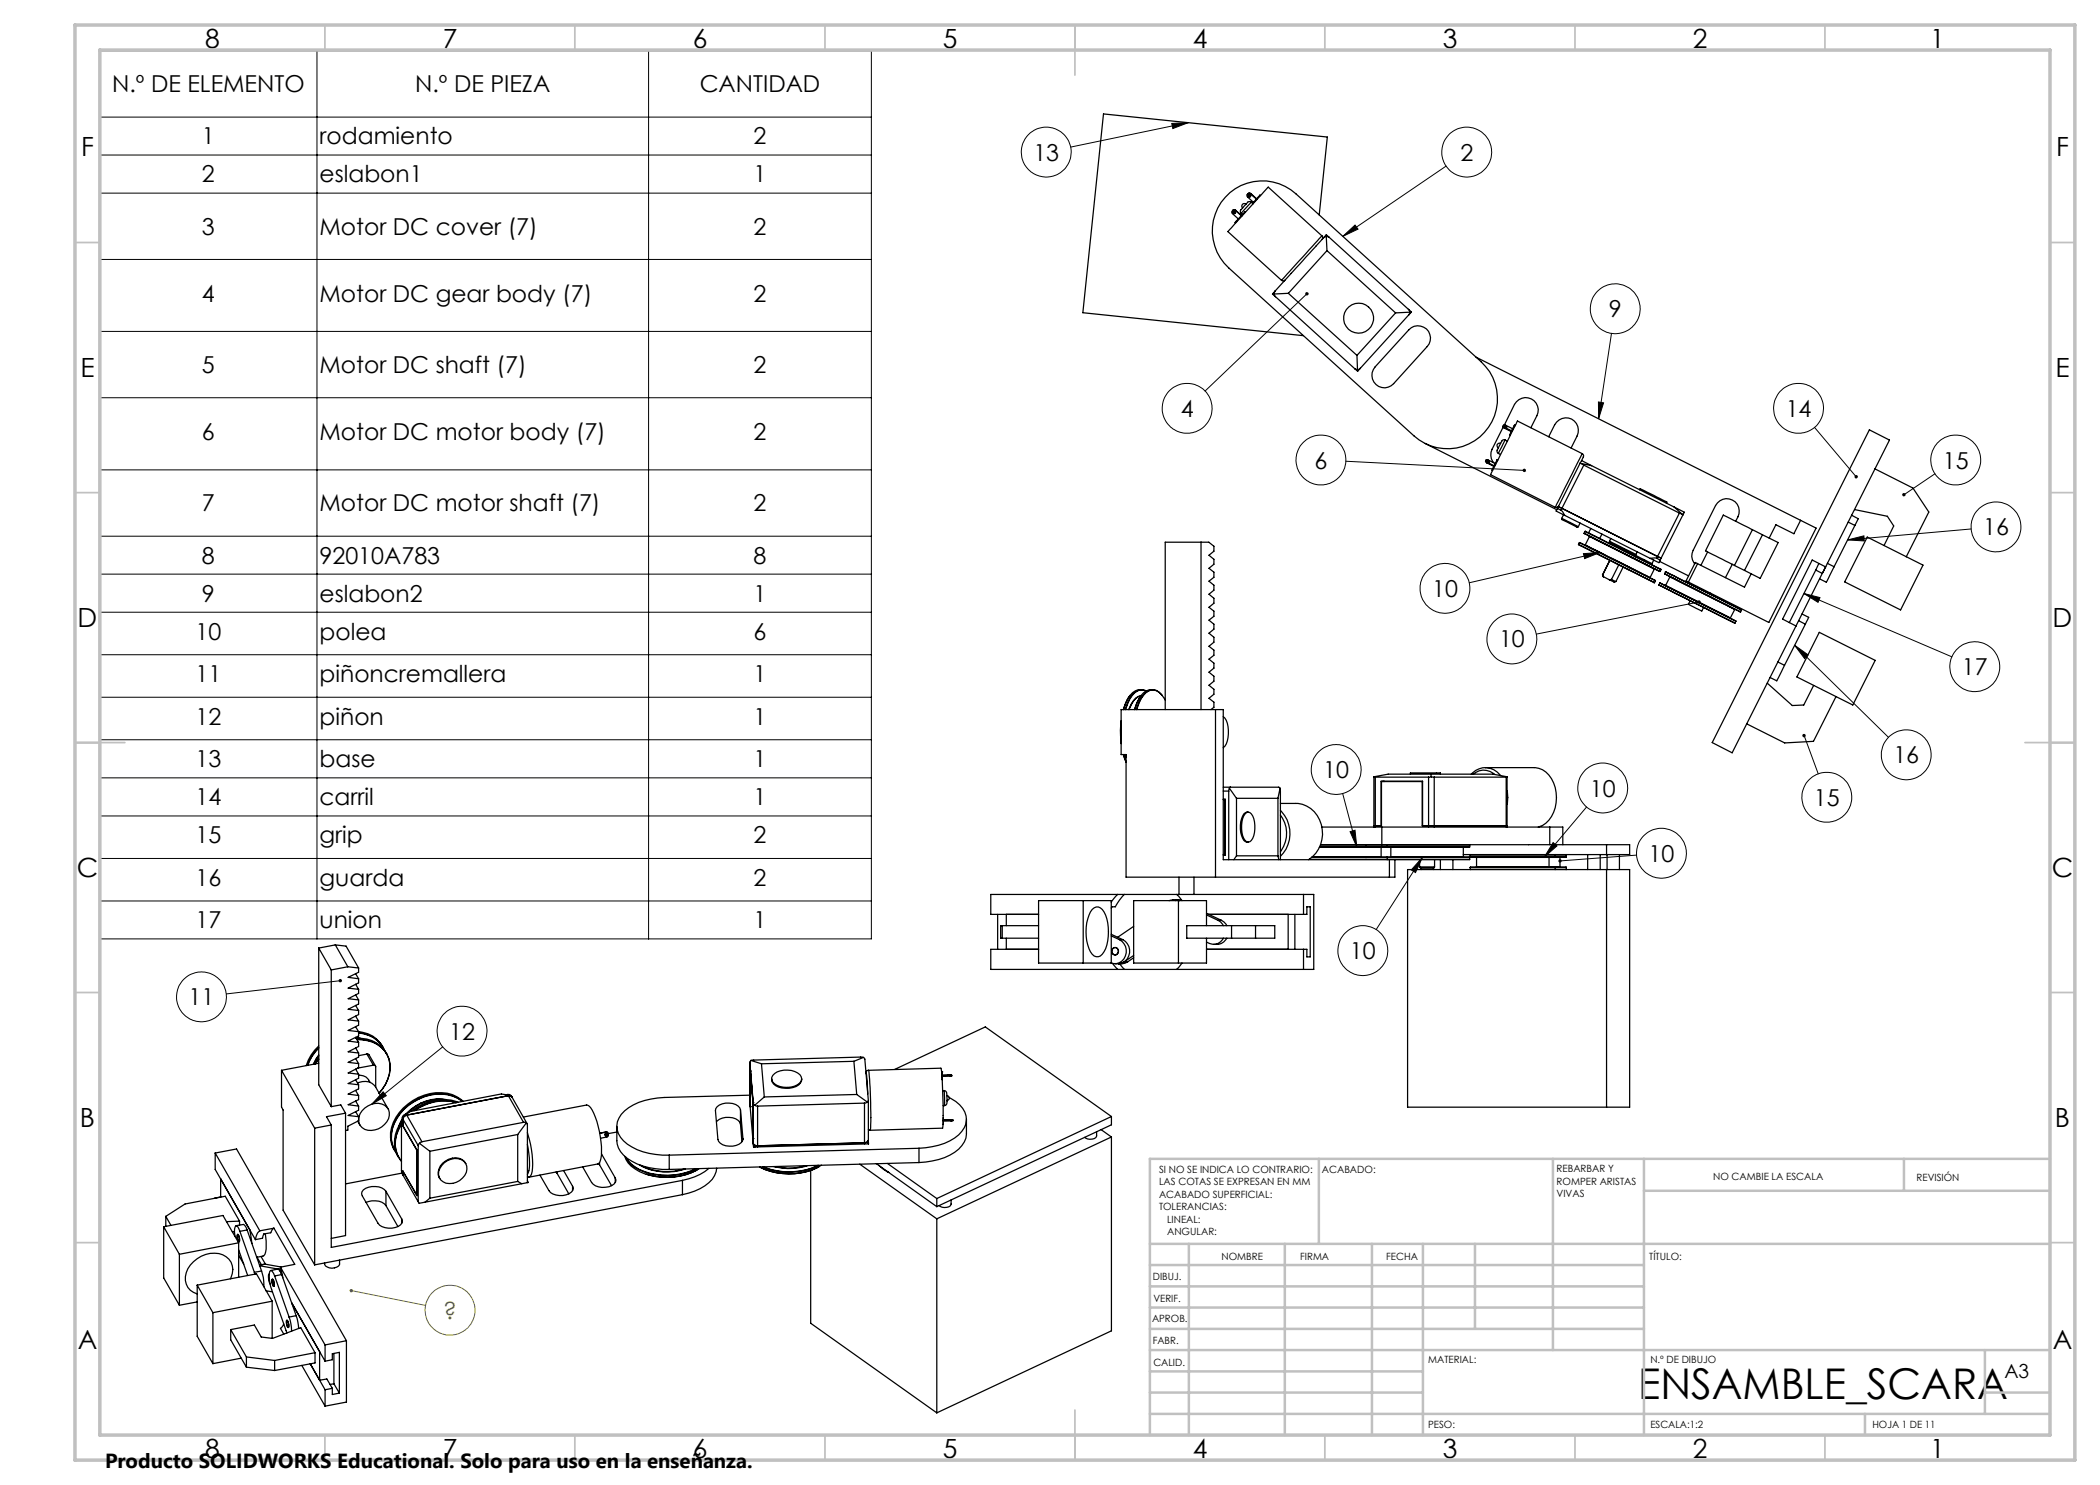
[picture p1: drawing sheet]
<svg xmlns="http://www.w3.org/2000/svg" width="420mm" height="297mm" viewBox="0 0 420 297" stroke-linecap="round" stroke-linejoin="round" font-family="sans-serif">
<g fill="none" stroke="#000" stroke-width=".25">
<path d="M246 38.5a10.1 10.1 0 0 1 13.2 .3l37 33.6a10 10 0 0 1 .7 14.1 10 10 0 0 1-14.1 .7l-37.1-33.6a10 10 0 0 1 .3-15.1zM249.6 38.7l.5 .1M249.6 38.7l-.2 .2v.4l1.3 1.2M249.7 39a.27 .27 0 0 0 .1 .3 .27 .27 0 0 0 .3 0M250.1 38.8l1.2 1M250.2 38.7l-.4-.1-.2 .1M250.2 38.7l-.1 .1M250.2 38.7l1.1 1.1M251.3 39.8l-.8 .9M251.3 39.8l.1 .1M252.1 39.1l-.1-.1-.7 .8M246.6 42.1l.1-.1 .4 .1"/>
<path d="M246.6 42.1a.37 .37 0 0 0-.1 .6l1.1 1.1M246.7 42.3a.26 .26 0 0 0 .1 .3 .26 .26 0 0 0 .3 0M247.1 42.1l1.1 1M247.1 42l-.4-.1-.1 .2M247.1 42v.1M247.1 42l1.2 1.1M247.2 44.3l-.2 .2 .1 .1M247.2 44.3l.1 .1M248.2 42.6l.3 .3M248.2 43.1l-1 1.2M248.2 43.1l.2 .1M249.1 42.5l-.1-.1-.8 .7"/>
<path d="M249.2 40.8a.5 .5 0 0 0-.7 .1 .5 .5 0 0 0 0 .7M250.2 40.4l-.2-.1a.83 .83 0 0 0-.9 .6l-.3 .3a1.47 1.47 0 0 0-.7 1.2l.1 .2M250.2 40.4l-2 2.2M250.2 40.4l.4 .4M254.8 58.8l.3 .5M255 58.2l-.2 .6M255 58.2l-.5 .6 .6 .5M255.1 59.3l15.8 14.4M257 56a.47 .47 0 0 1-.7 .1M257.7 58.7l-2.9 .1M257.7 58.7l13.7 12.4M263.8 43l1.7-15.6-44.8-4.6-4.1 39.7 44.1 4.6"/>
<path d="M264.4 47.2a.47 .47 0 0 1 0 .7M264.4 47.2l-10.8-9.8-.2 .3-7.8 8.6 10.7 9.8M264.4 47.2l-8.1 8.9M264.7 47.6l-9.7 10.6M265.3 47.3l-.6 .3M265.3 47.3l.6 .2M265.3 47.3l.1 2.8M265.4 50.1l-7.7 8.6M265.4 50.1l13.7 12.5M265.9 47.5l15.8 14.4M265.9 47.5l-.6-.5-.6 .6M270.9 73.7l.6 .2"/>
<path d="M271.4 71.1l.1 2.8M272.1 73.7l-.6 .2M272.1 73.7l-.6 .6-.6-.6M279.1 62.6l-7.7 8.5M281.7 61.9l.2 .5M281.7 61.9l.6 .5-.6 .6M281.7 63l-9.6 10.7M281.8 66a2.48 2.48 0 0 1 3.5-.2 2.48 2.48 0 0 1 .1 3.5l-6.7 7.4a2.5 2.5 0 0 1-3.5 .2 2.5 2.5 0 0 1-.2-3.5zM281.9 62.4l-.2 .6M281.9 62.4l-2.8 .2M295.2 71.4l64.9 32.7M285 88.7l26.4 13.2"/>
<path d="M297.2 92.1l.1-.2 .3 .1 1.4 .7M297.2 92.1l.2 .4M297.2 92.1l-.1 .3 .3 .2M297.4 92.6l1.4 .7M297.4 92.2l.1-.1a.24 .24 0 0 1 .2 .1 .24 .24 0 0 1 .1 .2h-.3zM297.4 92.2l.4 .2M297.4 92.5l1.4 .7M297.4 92.5v.1M299 92.8l-.6 1.2 .1 .1M299 92.8l.1 .1M299.4 92.1l-.4 .7M299.4 92.1h.1"/>
<path d="M299.5 92l-.1 .1M299.7 90.7l.4 .2M300.1 88.7a.49 .49 0 0 0-.7 .2 .49 .49 0 0 0 .3 .7M300.6 85.4l-2.2 4.4a2.49 2.49 0 0 0 .3 2.7M300.7 85.2l.2 .3M300.7 85.2l.1-.2h.2l1.5 .8M300.7 85.2l-.1 .2 .2 .2M300.8 85.6l1.5 .7M300.9 85l2-4.1a2.51 2.51 0 0 1 3.4-1.1 2.51 2.51 0 0 1 1.1 3.3l-1.2 2.4M300.9 85.2h.3l.2 .2a.25 .25 0 0 1-.3 .1 .25 .25 0 0 1-.2-.3zM300.9 85.3l.4 .2M300.9 85.5l1.4 .7"/>
<path d="M300.9 85.5l-.1 .1M301 88a.56 .56 0 0 0-.8 .5l-.3 .6a1.4 1.4 0 0 0-.4 1.4l.2 .2M301 88l-1.3 2.7M301 88l.4 .2M302.5 85.9l-.6 1.1 .1 .1M302.5 85.9h.1M302.9 85.1h.1M302.9 85.1l-.4 .8M302.9 85.1l.1 .1M309.7 87.3l1.2-2.4a2.51 2.51 0 0 1 3.4-1.1 2.51 2.51 0 0 1 1.1 3.4l-1.2 2.4M316 92.6l.3 .1M316 92.6l-4.3 8.7"/>
<path d="M316.3 92.7l.5 .3M316.3 92.7l2 .4M316.3 92.1l2 1M316.4 90.7a.52 .52 0 0 1 .2 .8l-.6 1.1M316.4 90.7l-12.9-6.5-5.4 10.7 12.9 6.6M316.4 90.7l-5.4 10.8M316.8 93l19.1 9.6M316.8 93l-4.4 8.7M318.3 93.1l16.6 8.3M327.9 98l.1-.3 5.4 2.7-.1 .2M375 93.8l7.6 3.8 3.2 4.8-4.6 9M240.2 108.4v33.5"/>
<path d="M311.5 101.7l.7 .4M311.5 101.7l-.3 .5 1.7 .9M311.7 101.3l.7 .4M311.7 101.3l-.2 .4M311.7 101.2a.46 .46 0 0 1-.7 .3M312.2 102.1l.7 1M312.3 103.7l.1 .2 3 1.5 .3-.1M312.3 103.7l3.4 1.6M312.4 101.7l19.1 9.6M312.4 101.7l-.2 .4M312.7 102.9l-.4 .8M312.9 103.1l17.2 8.6"/>
<path d="M315.7 108.9l15.2 7.6M315.9 108.5l15.2 7.7M315.9 108.5l-.2 .4M316 104.6l-.3 .7M316.8 106.6l15.2 7.7M317 109h.1M317 106.3l9.9 4.9M317 106.3l9.9 5M317 106.3l-.2 .3M317 109l13 6.5M317.9 107.2v.1M317.9 107.3l13 6.5"/>
<path d="M317.9 107.3l-.9 1.7M318.2 105.7l-.5 .9M320.4 106.8l-.5 .9M320.5 115l.2 .4M320.5 115h.1M320.7 115.4l1.2 .6M321.9 116l.4 .2a.67 .67 0 0 0 .9 .1M321.9 108.2v.2l.3 .2 4.9 2.5M321.9 108.2l5.3 2.7M321.9 112.1l-1.4 2.9M322 112.1l-1.5 2.9M322.2 107.7l-.3 .5"/>
<path d="M322.3 115.9l.9 .4M322.3 115.9l-.4 .1M323.4 109.2l-.1 .2M323.7 113l-1.4 2.9M324.6 113.4l-1.4 2.9M326.1 110.6l-.1 .1M326.9 111.2l5.3 2.7M326.9 111.3l5.3 2.6M327.1 111.1l.1 .2M327.1 111.1l3.3 1.6M327.4 110.3l-.3 .8M330 115.5v.1"/>
<path d="M330.1 111.7l1.7 .8 .2-.5M330.4 112.7l-.3 .1M330.8 112l-.4 .7M330.9 113.8h.1M330.9 113.8l-.9 1.7M331.1 116.2l-.2 .3M331.3 111.7h-1.2M331.3 111.7l.7 .3M331.5 111.3l.7 .4M331.8 117l15.2 7.6M331.9 112.3l5.8 2.9M332 116.6l15.2 7.6"/>
<path d="M332 116.6l-.2 .4M332.2 113.9l-.2 .4M332.2 111.7l-.2 .3M332.9 114.7l15.2 7.7M333.1 114.4l15.2 7.6M333.1 114.4l-.2 .3M333.1 117.1h.1M333.1 117.1l13 6.5M334 115.3v.1M334 115.4l13 6.5M334 115.4l-.9 1.7M334.9 101.4l2 1-.3 .6"/>
<path d="M334.9 101.4l1.5 1.4M335.9 102.6l.5 .2M335.9 102.6l-4.6 9.1M336.4 102.8l.2 .2M336.6 103l-4.4 8.7M339.5 117.3l-.1 .2M339.5 112.7l-.4-.2-1.9 3.7 .5 .2M339.5 112.7l-1.8 3.7M339.5 112.7l9.4 4.7 1.3-2.6M341.5 110.4l-1.3 2.7M342.1 118.6v.2M346.5 112.9l-1.4 2.6"/>
<path d="M346.9 113.1l2 1M347.1 104.2a2.73 2.73 0 0 0-.6-4.2 2.5 2.5 0 0 0-3.4 1.1l-4.5 9a2.39 2.39 0 0 0 .3 2.7M350.5 105.9l-5.8-2.9-3.6 7.2 5.8 2.9M350.5 105.9l-3.6 7.2M350.5 105.9l2 1.1M352.5 107l-3.6 7.1M352.5 107l3.1 1.5-3.6 7.2-3.1-1.6M360.1 104.1l-1.3 2.6-3.6-1.8-1.4 2.7M360.1 104.1l3.1 1.5-9.4 18.9-16.1-8.1M363.1 114l1.4 .7M363.1 114l-5.2 10.5M363.8 112.7l-.7 1.3"/>
<path d="M364.5 114.7l-5.3 10.5M365.1 113.4l-.6 1.3M365.1 113.4l12.8-25.4-4-2-31.5 62.5 4 2.1 12.8-25.4M365.1 113.4l-2.7-1.4-5.9 11.8 2.7 1.4M365.5 112.7l1.3 .6M366.8 113.3l-1.5 3.1-1.4-.6M369.6 104.4l1.4 .7M370.3 103l1.4 .7-.7 1.4M370.9 101.9l6.6 1.4 1.2 1.9-1.9 3.9M371 105.1l-4.2 8.2M373.5 107.4l11.1 5.6-4.5 9-11.2-5.6zM228.2 139.2a3.7 3.7 0 0 0-2.4 2.7"/>
<path d="M228.3 137.9a2.84 2.84 0 0 0-2.7 1.8l-.9 2.2 .4-1.3 .9-1.5M230.5 137.9a2.77 2.77 0 0 0-2.7 1.8l-.9 2.2M232.4 139.1a2.15 2.15 0 0 0-3.8 0 7.4 7.4 0 0 0-1.3 2.8M338 120.2l-.3 .7 1.5 .8 1.2 .5 .3-.7M346.1 123.6h.1M347 121.9h.1M347 121.9l-.9 1.7M347.2 124.2l-.2 .4M348.3 122l-.2 .4M353.4 136.6l5.1 4.5 2.3-.1 1.9-3.9M355.6 132.4l1.3 .7M356.9 133.1l-1.5 3.1-1.4-.7"/>
<path d="M359.7 124.1l1.4 .7M360.4 122.8l1.3 .7-.6 1.3M361.1 124.8l-4.2 8.3M363.9 126.5l11.1 5.6-4.4 8.9-11.2-5.6zM367.2 139.3l-4.5 9-5.8 .3-7.5-3.8M224.2 144.3l-.1 1.7 .1 2.6M224.2 144.1l-.1 1.9 .1 2.7M225 141.9l.2-.4a4.7 4.7 0 0 1 2.7-3.5l.6-.1 .8 .3a2.09 2.09 0 0 0-2.9 .9l-.8 1.5-.5 1.3M225 150.9l.2 .6M225.1 150.9l.1 .3M225.2 152.4l-.5-1.5 .5 1.5M225.7 141.9a3.8 3.8 0 0 1 2.5-2.8 7.7 7.7 0 0 0-1.3 2.8"/>
<path d="M233 140a2.99 2.99 0 0 0-2.8-2 4.7 4.7 0 0 0-2.7 3.5l-.1 .4M233 141.9v-33.5h8.8l1 .9v.9l-1 .9 1 .8v1l-1 .8 1 .7v1.1l-1 .7 1 .8v1l-1 .8 1 .9v.9l-1 .9 1 .7v1.1l-1 .7 1 .8v1l-1 .8 1 .9v.9l-1 .9 1 .7v1.1l-1 .7 1 .8v1l-1 .8 1 .9v.9l-1 .9 1 .8v.9l-1 .9 1 .7v1.1l-.6 .4M243.1 141.9v33.5M244.7 143.3a4.1 4.1 0 0 1 1 3.5 3.8 3.8 0 0 1-1 2.7M244.7 157.4h11.1l.2 .3M244.7 159.8h.3v11.2h-.3M244.7 159.9h.3M244.7 158.2h1M244.9 159.9v11M245.7 158.2v13.7M245.9 157.7l-.2 .5M245.9 157.7l1.4 2"/>
<path d="M246.1 157.4l-.2 .3M247.3 159.7v11.5M247.3 159.7h8.3M255.6 159.7v11.5M256 157.7l.1 14.2M256 157.7l-.4 2M274.8 155.4h.3M274.8 155.4v10M274.8 155.4l2.8-.6h21l2.8 .6M275.1 155.4h10.6M275.1 155.4v10M276.6 156.2v.1"/>
<path d="M276.9 156.2v.1M282.1 154.8v-.2h6v.2M284.4 156.3v8.8h16.8M284.5 156.3h-8.2v8.8h-1.2M285.7 155.4v10M286.1 154.8l.2 .6M286.3 155.4h-.6M286.3 155.4h.5M286.8 155.4v10M286.8 155.4h14.4M294.6 154.8a3.1 3.1 0 0 1 4.3 .1M297.1 153.5a3.9 3.9 0 0 0-2.8 1.3"/>
<path d="M297.1 153.5h9.7a4.7 4.7 0 0 1 4.2 4 6.9 6.9 0 0 1-2.5 7.6l-.8 .3M297.1 153.5a3.8 3.8 0 0 1 3 1.6M301.2 155.4v10M301.4 155.4h-.2M301.4 158.2l.2 1.3-.2 1.4M301.4 155.4v10M223.5 178.9l-1.3 1.5M224.9 178.9l-1 1.2-.8 1.3h-.7l-.2 .2M235.3 178.9l1.1 1.2-1.9-.1M235.8 175.4v3.5M238.8 175.4v3.5M244.7 170.9h.3"/>
<path d="M247.3 171.2l-.5 .7M247.3 171.2h8.3M249 162.8a.72 .72 0 0 1 1.3 0 5.3 5.3 0 0 1 0 5.3 .76 .76 0 0 1-1.3 0 5.3 5.3 0 0 1 0-5.3zM249.6 162.4a1.29 1.29 0 0 0-1.3 1.3 4.5 4.5 0 0 0 .8 4.6l.5 .1M255.6 171.2l.2 .7M256.1 162.1a6.5 6.5 0 0 1 0 9.2M256.1 160.7a8.2 8.2 0 0 1 6 1 6.4 6.4 0 0 1-.4 10.2M256.1 163a6 6 0 0 1 0 7.4M260.7 178.9v4M261.8 171.9h15.7M262.4 171.5h15.1M263.9 169.4h13.6"/>
<path d="M264.1 169h13.4M264.1 168.9h12.3M264.4 165.4h12M274.8 165.1h.3zM276.3 171.4h.1M276.2 169.5h.1M276.2 171.4h-13.8h15M276.2 165.1v-8.9h8.3v8.9M276.2 169.5v1.9M276.4 168.9h49.5v2h-33.2M276.4 165.4v3.5M276.4 165.4h33.6"/>
<path d="M277.4 171.4l16.5 .1M277.4 168.9l.1 .1M277.4 171.4l.1 .1M277.4 169.4h-13.5l12.3 .1M277.5 169.4h-.1M277.5 171.9h-.1M277.5 169h16.4M277.5 171.5h16.4M277.5 169.4h16.4M277.5 171.9h16.4M277.5 169v.4M277.5 171.5v.4"/>
<path d="M277.9 171.9h1.1M277.9 171.9h-33.2v-30h-20.5v9h1v24.5h52.7M277.9 171.9v3.5M278.1 169.4h.1M278.2 171.4h.1M278.2 171.4h14.5M278.2 169.5h14.5M278.2 169.5v1.9M279 171.9v3.5h-1.1M281.5 173.9h44.4v47.5h-44.4zM283.9 173.4h3M283.9 173.4a.62 .62 0 0 0 .8 .2h1.4a.67 .67 0 0 0 .8-.2"/>
<path d="M283.9 171.9v1.5M284.2 173.6v.3M286.7 173.6v.3M286.9 171.9v1.5M288.1 171.9v2M290.6 171.9v2M292.7 171.4h.1M292.7 169.5v1.9M292.7 169.4v.1M293.9 168.9v.1M293.9 169.4h-16.5M293.9 171.9h-14.9"/>
<path d="M293.9 169v.4M293.9 171.5v.4M294 171.4h17M294 173.9h.1M294 173.5h17M294 171h17M294 173.9h17M294 171v.4M294 173.5v.4M294.1 170.9l-.1 .1M295.2 171.4l.1 .1M295.3 173.4h-.1"/>
<path d="M295.3 173.4h14.5M295.3 171.5h14.5M295.3 171.5v1.9M301.2 165.1h.2zM309.8 173.4h.1M309.8 173.4h2.2M309.8 171.5h2.2M309.8 171.5v1.9M309.8 171.4v.1M310 165.4h2.6v3.5M310 165.4v3.5M311 173.4l-17 .1"/>
<path d="M311 173.4v.1M311 170.9v.1M311 173.4l2.3 .1M311 171.4h.1M311 173.9h.1M311 171h2.3M311 171.4h2.3M311 173.5h2.3M311 173.9h2.3M311 171v.4M311 173.5v.4M312 173.4h.1"/>
<path d="M312 171.5v1.9M312.1 171.4l-.1 .1M313.2 170.9l.1 .1M313.3 173.9h-.1M313.3 171.4h-2.3M313.3 171v.4M313.3 173.5v.4M317.5 170.9v3M320 170.9v3M321.3 168.9v2M321.3 173.9v47.5M321.4 170.9v3"/>
<path d="M323.9 170.9v3M63.7 189.6v27.4l2.6 4.3M63.7 189.6l2.6 4.4M66.3 194v27.3M67.1 189l-3.4 .6M67.1 189l2.5 4.4M67.1 189l2.1 .2 2.5 4.4M69.6 193.4l-3.3 .6M69.6 193.4l2.1 .2M71.1 194.7l.6 1.1M71.1 196.8l.6 1.1M71.1 199l.6 1"/>
<path d="M71.7 193.6v.8l-2.1 1.1 2.1 .3M71.7 195.8v.8l-2.1 1 2.1 .3M71.7 197.9v.8l-2.1 1 2.1 .3M71.7 200v.8l-2.1 1.1 2.1 .2M199.5 182.9v7M200.4 185.1v2.5M201.3 182.9v2.2M201.3 187.6v2.3M207.7 185.1h-7.6v2.5h7.6M207.7 180.1h14.5v12.5h-14.5zM207.7 182.9h-9.5v-4h64.5v15h-64.5v-4h9.5M216.6 180.1v12.5"/>
<path d="M218.4 181.9a1.36 1.36 0 0 1 2.4 .5 9.5 9.5 0 0 1 0 8 1.42 1.42 0 0 1-1.4 1 1.42 1.42 0 0 1-1.3-1 9.1 9.1 0 0 1 .3-8.5zM222.2 187.2l1.7 .7M222.2 186.9l2.3 1M222.5 192.7l1 1.2M223.9 187.9a2.53 2.53 0 0 1 1.3 2.9 2.53 2.53 0 0 1-2.5 1.9l-.5-.1M223.9 192.7l1 1.2M223.9 187.9h.6M224.5 187.9a2.57 2.57 0 0 1 1.4 2.8 2.57 2.57 0 0 1-2.2 2.1l1.2-.4M224.9 192.4h.6M225.5 192.4a3.9 3.9 0 0 1-2.5 .4M226.7 191.1l-1.8 1.3M226.7 185.3l-3.2 2.2"/>
<path d="M226.7 191.6l-1.2 .8M233.8 180.1l.4-.1 1 .1M235.2 180l.7 .1zM235.7 180.1v12.5M236.4 192.6l-1.1 1.3M237.3 185.1h17.7v2.5h-17.7zM241.3 183l2.3 1.1M241.3 182.7l3 1.4M241.3 185.1v-5h-14.6v12.5h14.6v-5M241.7 182.9h19.7v-1.5h.6v10h-.6v-1.5h-20.1M243.6 184.1l.5 .3 .6 .7M243.6 184.1h.7"/>
<path d="M244.3 184.1l.5 .3 .6 .7M244.7 187.6a2.23 2.23 0 0 1-3.4 .8M245.4 187.6a2.38 2.38 0 0 1-2.7 1.3M246.3 185.1v2.5M251.1 185.1v2.5M257.6 182.9v7M259 182.9v7M260.7 189.9v4M56.3 214.1v7.3l.3 .6v20l6.3 11M56.3 214.1l6.6 11.5M63.7 211.8l-.7 1M63.7 211.9l-.6 .9"/>
<path d="M63.7 211l-1 1.8 1-1.4M63.7 211.1l-.8 1.6M63.7 209.5a9.4 9.4 0 0 0-2.2 3.6M63.7 209.6a8.6 8.6 0 0 0-2.1 3.5M63.7 209.2a8.4 8.4 0 0 0-2.4 3.9M63.7 212.7l-7.4 1.4M71.1 201.1l.6 1M71.1 203.2l.6 1M71.1 205.3l.6 1M71.1 207.5l.6 1M71.1 209.6l.6 1M71.1 211.7l.6 1"/>
<path d="M71.1 213.8l.6 1M71.1 216l.6 1M71.1 218.1l.6 1M71.2 207.5l.9 .1M71.2 207.6a6.3 6.3 0 0 1 6.2 3.1M71.2 207.6h.4M71.4 207.9a6 6 0 0 1 6.6 4.9 7.7 7.7 0 0 1-2.2 5.8M71.4 207.9a5.9 5.9 0 0 1 6.6 4.9 7.5 7.5 0 0 1-2.2 5.8M71.5 216.6a2.85 2.85 0 0 1 3.6 .8l2.5 4.4M71.7 206.3a5.9 5.9 0 0 1 4.9 3.1M71.7 215a2.13 2.13 0 0 1 2.3 1.5M71.7 206.5a5.9 5.9 0 0 1 5.2 3.5"/>
<path d="M71.7 206.6a5.8 5.8 0 0 1 5 3.2M71.7 202.1v.8l-2.1 1.1 2.1 .2M71.7 204.2v.8l-2.1 1.1 2.1 .2M71.7 206.3v.9l-2.1 1 2.1 .3M71.7 208.5v.8l-2.1 1.1 2.1 .2M71.7 210.6v.8l-2.1 1.1 2.1 .2M71.7 212.7v.8l-2.1 1.1 2.1 .2M71.7 214.8v.8l-2.1 1.1 2.1 .3M71.7 217v.8l-2.1 1 2.1 .3M71.7 219.1v.8l-2.1 1 2.1 .3M73.4 210.8l.3 .1 1.4 2.3M73.4 210.8l1.3 2.2"/>
<path d="M73.4 210.8l-1.7 .3M74.7 213l.4 .3v4.1M74.7 213l-3.2 .6M88.7 219.9a9 9 0 0 0-7.3 2.8M89.2 219.9a8.9 8.9 0 0 0-8 2.9M101.5 218.9l-1.2-.1-18.2 3.5-.9 .5M101.5 218.9h.5l.4 .5M101.5 218.9l3.2 5.6M102.4 219.4l-.3-.2-.4-.1-20.3 3.9M102.4 219.4l3 5.3M150 219l-17.1 .5a13.1 13.1 0 0 0-8 2.7 4 4 0 0 0 .6 6.6 13.4 13.4 0 0 0 8.3 2.2M150 212.5v8.2"/>
<path d="M150 212.5l.7 8.3M150.1 214.2h.1M150.2 212.1l-.2 .4M150.2 212.1l2.1 .7M152.3 212.8l.6 6.6M152.9 219.4l-1.9 1.6M154.3 215.8a1.93 1.93 0 0 0 2.1 1.8 3.9 3.9 0 0 0 3.7-1l.2-.8M154.6 215.1a4.1 4.1 0 0 1 5.4-.2 1.21 1.21 0 0 1-.5 2.1 4.2 4.2 0 0 1-5-.6l-.2-.9zM170.8 212.3l.5 6.6M170.8 212.3l-18.5 .5M171.3 218.9l-18.4 .5M171.3 218.9l2.2 1.5"/>
<path d="M172.7 211.5l.3 .3 .7 8.3M172.7 211.5l-22.5 .6M172.7 211.5l-1.9 .8M173.2 214.6l.1 .4 .2 3.8M173.7 214.1h-.3l-.2 .5M173.7 214.1l14.5-.5a79.2 79.2 0 0 1 .3 12l-14.5 .5a71.4 71.4 0 0 0-.3-12zM178.9 213.9l18.2-8.5 25.2 17.9M188.3 214.4h.1M188.3 214.4l.1 .1M188.4 214.5v1.4M188.4 214.5l-.1 .1M188.5 215h1.8"/>
<path d="M188.5 218.1h.3M188.8 218.1a.81 .81 0 0 1 .6 1.1v1.5l-.2 .3-.3 .1M188.8 218.1l.1 3M189.3 219.1a.49 .49 0 0 1 .6 .5 .49 .49 0 0 1-.5 .5M189.6 215h.5zM189.8 219.5a5.5 5.5 0 0 1 3.5 4.5 5.4 5.4 0 0 1-3.3 4.2 14.5 14.5 0 0 1-6.2 1.5M190 215.1h-1.5M190 215.1v.1M190 215.2l-1.5 .1M190.3 215l-.3 .1M190.3 215l.1 .2h-.4M43 230.6l9 15.6"/>
<path d="M43 230.6l4.3-.8 22 38.3M43 230.6v3.3l8.1 14M44.1 239.4v-3.6l5.9 10.2 .4 2.7M44.1 239.4l-1.1 .2M62.9 225.6v27.4M66.3 225v24.5l70.2-13.4M66.3 225l-3.4 .6M66.3 221.3l1.9-.3 .9 1.6M69.1 222.6l-3.8 .7 1 1.7M69.1 222.6v24.5l-2.8 .6M71.1 220.2l.6 1M71.1 222.3l.6 1"/>
<path d="M71.5 224.2l.5 .8M71.7 221.2v.8l-2.1 1.1 2.1 .2M71.7 223.3v.9l-2.1 1v.8l-.5 .1M73 221.6a3.1 3.1 0 0 1 4.7 .3 3.4 3.4 0 0 1-3.4 4.2 2.27 2.27 0 0 1-2.4-1.3 2.27 2.27 0 0 1 .5-2.7zM77.2 238.3a3.3 3.3 0 0 0-4.8 .1l-.1 .4 .2 .4 3.1 5.4a3.3 3.3 0 0 0 4.8 0l.1-.4-.2-.4M77.2 238.3l3.1 5.5M77.2 238.3v2.8M80.3 224.9a6.1 6.1 0 0 0 0 7.3M80.3 224.8a6.1 6.1 0 0 0 0 7.5M80.3 224.4a6.4 6.4 0 0 0-.6 7.1M80.3 224.2l-.4 .7M80.3 224.2l.1 10.4"/>
<path d="M80.4 234.6l3.4 6.1 21.9-4.2-.2-.4M80.4 234.6l-11.3 2.2M80.5 223.6l-.2 .6M80.5 223.6l.1 .2M80.5 223.7l-.8 1.7M80.6 223.8l3 5.3M80.6 223.8v1.4M80.6 235v-.8l2.8 4.8M80.6 225.1l2.8 4.9v9.1l-2.8-4.8M80.6 225.2l2.8 4.8M80.6 225.2h.1M81.2 222.8a.86 .86 0 0 0-.7 .8"/>
<path d="M81.2 222.8l.2 .2M81.4 223a.93 .93 0 0 0-.8 .8M81.4 223l3 5.3M83.4 230v9M83.4 230h.1M83.4 239h.1M83.6 229.1v11.2M83.9 228.7l-.3 .4M83.9 228.7l2.1 1.6M84.4 228.3l-.5 .4M86 230.3v9.3M86 239.6l-1 .8"/>
<path d="M88.9 232.5a2.95 2.95 0 0 1 4.2 .2 3.1 3.1 0 0 1-3.2 4 2.08 2.08 0 0 1-2.1-1.3 2.08 2.08 0 0 1 .6-2.3zM91.2 220.6a9.5 9.5 0 0 0-8.2 1.5M91.3 220.5a9.7 9.7 0 0 0-8.5 1.6M91.6 220.4a9.6 9.6 0 0 0-9.3 1.8M92.5 220.3a8.3 8.3 0 0 0-9.7 .1 8.3 8.3 0 0 0-4.4 8.4l.8 1.7M92.5 220.3a8.4 8.4 0 0 0-9.8 0 8.2 8.2 0 0 0-4.3 8.4l.9 1.9M92.6 220.3a7.5 7.5 0 0 0-7.8-1.3 9.7 9.7 0 0 0-6.7 7.6 5.5 5.5 0 0 0 .8 3.5M93.2 232.7a2.7 2.7 0 0 0-4.1-.5 2.66 2.66 0 0 0-1.2 3.5M103.5 226.9l-17.5 3.4M103.5 226.9v9.4M103.5 236.3l-17.5 3.3M103.5 236.3l.9 .4"/>
<path d="M104.7 223.4l12.6-2.4a1.4 1.4 0 0 1 1.1 1 18.6 18.6 0 0 1 1.8 9.7 1.07 1.07 0 0 1-.6 1.1l-13.8 2.6M104.7 224.5l.6 .1M104.7 224.5l-20.3 3.8M105.3 224.6l.2 .4v11.5M105.3 224.6l-1.8 2.3M105.5 228.9a11.1 11.1 0 0 1 .1 5.9l-.1 .1M105.5 226.5a17.1 17.1 0 0 1 .8 8.3l-.5 .6M105.5 235.4h.3M108 235l1.8 3.1a3.3 3.3 0 0 0 4.7 0l.2-.5-.2-.4M111.2 234.4l.2 .2M111.4 234.6l2.4 4.2M111.4 234.3v.3"/>
<path d="M112.7 234.1l1.8 3.1M114.5 237.2v.9M116.5 233.4l1.8 3.1a3.3 3.3 0 0 0 4.8-.1l.1-.4-.2-.4M119.7 232.7l.2 .3M119.9 233l2.4 4.1M119.9 232.5v.5M120.3 230.8l2.7 4.8M121.2 226.4h.2M121.2 226.4h.1M121.2 226.4l-1.3 .2M121.2 226.4l.4 .2v.6l-.2 .2-1.3 .2M121.2 226.7a.25 .25 0 0 1 .2 .3 .25 .25 0 0 1-.3 .2"/>
<path d="M121.2 226.4l-1.3 .3M121.4 226.8l-.4 .1M123 235.6v.9M123.4 225.3v2.8a5 5 0 0 0 3 4.2 14.4 14.4 0 0 0 7.4 1.6M123.4 226.4l-1.8 .3M125 231.3a5.8 5.8 0 0 0 3.9 3.4l2.3 .6M125.1 231.4a7.5 7.5 0 0 0 6.1 3.5 12.8 12.8 0 0 0 8-1.2M125.2 231.5a7.7 7.7 0 0 0 6 3.4 13.1 13.1 0 0 0 7.9-1.2M127.9 233a11.4 11.4 0 0 0 9.2 .8M128.2 233.1a11.4 11.4 0 0 0 8.6 .7M129.2 234.8l2 .5M133.8 231v2.9"/>
<path d="M136.5 236.1v2.8M136.5 238.9l-73.6 14.1M139.6 233.9a12.5 12.5 0 0 1-8.4 1.4M139.8 233.7a13 13 0 0 1-8.6 1.6M141.8 233.7a10.9 10.9 0 0 1-5.3 2.4M143.3 224.4a3.3 3.3 0 0 1 4.7 0l.1 .4M143.3 233.6a5.1 5.1 0 0 1-3.3 4.1l-1.1 .5-2.4 .7M148.1 222a2.53 2.53 0 0 0-3-1.4 2.07 2.07 0 0 0-2 1.5l.5 5.8a2.53 2.53 0 0 0 2.9 1.3 2.07 2.07 0 0 0 2.1-1.5M148.1 222l.5 5.7M148.1 222v2.8M148.1 224.8l.3 3.5M148.6 227.7v.2"/>
<path d="M149.9 220.2l.8 9.2 23-.6v-.5M149.9 220.2h.1M150.1 221.3h.1M150.6 220.6h.1M150.6 227.7h.1M150.6 220.5l.1 8.2M150.6 220.6l-.5-6.5v7.3l-.1-1 .1 .9M150.6 227.7l.1 1M150.7 220.8l.3 .2M150.7 220.8v8.1M150.7 229.1l.3 .3M151 221l.5 .2"/>
<path d="M151.5 221.2v8.2M161.3 233.1l-.4 .2a12.3 12.3 0 0 1-5.9 0M161.5 233.1a12.1 12.1 0 0 1-6.7 .2M162.1 234.1v30.6l25.3 17.9M163.6 233.1a13.6 13.6 0 0 1-10.9 .3M163.7 233.1a13.5 13.5 0 0 1-11.2 .3M164.3 233a13.1 13.1 0 0 1-12.4 .4 13.3 13.3 0 0 0 11.9 0M171.9 232.8l15.5 11M172.9 220.6l-21.4 .6M172.9 220.6v8.2M173.5 220.4l-.6 .2M173.7 225.9l.3 .1"/>
<path d="M173.7 228.1a.73 .73 0 0 1-.8 .5l-21.4 .6-.4-.1-.4-.4M173.7 220.1l-.2 .3M173.7 220.2v8.6M175.3 232.7l12.1 8.6M175.9 233.1l.8 .8 1 .6-.4-.3M177.5 232.7l9.9 7M183.8 229.7l-50 1.3M183.8 229.7v2.8M183.8 232.5l-50 1.4M187.4 239.7v1.6M188.6 223.6v1.3M188.6 221.1h.3"/>
<path d="M188.7 224h1.8M189.8 224h.5zM190.2 240v.8a1.31 1.31 0 0 1-1.8 .6l-.5-.3M190.2 224v.2M190.2 224l-1.5 .1M190.2 224.2h-1.5M190.5 224h.1M190.6 224h-.4M190.6 224v.2h-.4M193.3 223.9v2.8a5 5 0 0 1-3.3 4.3 14.5 14.5 0 0 1-6.2 1.5M219.3 226.3v.9a1.31 1.31 0 0 1-1.8 .6l-.5-.3M220.2 225.9l2.1 1.5"/>
<path d="M222.3 223.3l-34.9 16.4M222.3 223.3v1.7l-34.9 16.3M222.3 227.4v38.8l-34.9 16.4M222.3 227.4l-34.9 16.4M32.7 245.4l11.9-2.3 3.1 5.5M32.7 245.4l3.2 5.5M32.7 245.4v10.2l3.2 5.5M33.2 243.3l3.8-2.5 8-1.5 2.9 4.9M33.2 243.3v2M33.2 243.3l1 1.8M35.9 250.9v10.2M39.4 257l3.2 5.5"/>
<path d="M39.4 257l11.9-2.2 3.1 5.4M39.4 257v10.3l3.2 5.4M46.1 255.8a3.3 3.3 0 0 0 0-3.6 3.3 3.3 0 0 0-3.2-1.6 5.9 5.9 0 0 0-5.8 4.7 3.1 3.1 0 0 0 2.3 3.5M46.5 246.3h.4M47.2 245.1l1.4-.2a1.39 1.39 0 0 1 .8 1.1M47.5 246.9a1.62 1.62 0 0 1 .3 1.5 1.62 1.62 0 0 1-.3-1.5zM47.5 246.9a1.36 1.36 0 0 1 .3 1.4l-.4-.8zM47.7 250l1.8 5.1M47.7 248.6l-11.8 2.3M47.7 248.6v6.8M47.7 251.1l1.1 1.7M47.9 244.2v.8"/>
<path d="M47.9 244.2l-2.6 .1M48 246.3a1.04 1.04 0 0 0-.8-1.1 2.41 2.41 0 0 0-.2 2M48 246.3l2.9 8.2M49.4 246l-1.4 .3M49.4 246l2.9 8.2M50.9 254.5l.1 .3M51.4 251.4h-.1M51.4 251.4l.9 1.5M51.9 253.1l3.7 .7M52 246.2a2.37 2.37 0 0 0-.9 1.7M52.2 251.3l.9 1.5M52.3 254.2l.4 1.3 .1 1.8"/>
<path d="M52.3 254.2l-1.4 .3M53 252.8l-1.1 .2M53 252.8l3.2 .6M53.1 246.8l.1 1.4a4.6 4.6 0 0 1-.4 2.9l-1.4 .4M53.2 258.2l1.3 .2M53.2 258.2h.1M53.8 254.8l-.1 .3v.8l.3 .9M54.2 254.1l1.4-.3a1.22 1.22 0 0 1 .7 1.1M54.4 255.9a1.21 1.21 0 0 1 .4 1.4l-.3-.5zM54.5 255.8a1.36 1.36 0 0 1 .2 1.5l-.3-.9zM54.8 245.6l-.4 .4-.2 .6-1.5 .2-.2 .8-1.4 .3M54.8 245.6l4.1 7.3-2.8 .5"/>
<path d="M54.8 245.6l-2.8 .6M54.9 255.2a1.1 1.1 0 0 0-.8-1.1 4.9 4.9 0 0 0 .2 3.8l3.1 8.7M54.9 255.2l2.9 8.2M55.6 253.8l.5 .5 .2 .6M56.1 253.4l.5 2.1M56.1 253.4l8.9 15.6M56.2 253.7l-.6 .1M56.3 254.9l-1.4 .3M56.3 254.9l2.9 8.2M67.9 252v.8a1.64 1.64 0 0 1-2.5 .6 .78 .78 0 0 1-.5-.8M73.2 240.5a3.6 3.6 0 0 1 4 .6M77.2 241.1l2.4 4.2"/>
<path d="M80.3 243.8v.8M187.4 243.8v38.8M39.4 260.4l-3.5 .7M42.6 262.5v10.2M46.1 265.9l4.8-.9 1.3 2.4 2.3 .3 5.6-2.2 2.9 5M46.1 265.9l3.2 5.5M46.1 265.9v2.1l3.2 5.4M48.2 271.6l-5.6 1.1M49.3 271.4l5.6 .7M49.3 273.4l5.6 .7M49.3 271.4v2M54.4 260.2l-11.8 2.3"/>
<path d="M54.4 260.2v7.5M54.9 272.1v2M56.7 264.8l-.2 .5-.4 .4 .7 1.1M57.4 264.1a1.31 1.31 0 0 1 .2 1.4l-.3-.9zM57.8 263.4l.4 1.3 .1 1.5M58.3 260.6l6.7 11.6M59.2 263.1l.5 2.6M59.2 263.1l-1.4 .3M60.4 273.1l4.6 8.1M62.1 272.8l2.9 5.2M63 270.5v2.1l-8.1 1.5M63 270.5l-8.1 1.6"/>
<path d="M63.9 270.3v5.7l1.5-.2 1.1 1.9M65 272.2l1.5-.2v-1.2l1.4-.3v8.1M65 269v3.2M65 278v3.2M66.5 277.7l-1.5 .3M66.5 277.7v1.2l1.4-.3M66.8 270.7v6.1M66.8 276.8l-.8 .1M66.8 276.8l1.1 1.8M69.3 268.1l-4.3 .9M69.3 268.1v12.3l-4.3 .8"/>
<circle cx="249.9" cy="39.2" r=".24"/>
<circle cx="246.9" cy="42.5" r=".23"/>
<circle cx="271.7" cy="63.6" r="3"/>
<circle cx="223" cy="190.2" r=".72"/>
<circle cx="223" cy="190.3" r=".71"/>
<circle cx="121.2" cy="226.9" r=".25"/>
</g>
<g fill="none" stroke="#000" stroke-width=".2">
<path d="M20 10.2h154.3v177.6h-154.3zM63.4 10.2v177.6M129.7 10.2v177.6M20 23.4h154.3M20 31h154.3M20 38.6h154.3M234.4 24.7l3.3-.2-3.1 1.2zM237.7 24.5l-23.6 4.9M289.2 33.2l-20.6 14.1M20 51.9h154.3M261.4 58.8l-20.4 19.4M268.6 47.3l2.4-2.3 .6 .8z"/>
<path d="M20 66.3h154.3M20 79.5h154.3M322.3 66.7l-2.6 17M20 94h154.3M269.2 92.2l35.7 1.9M319.7 80.4l1 .2-1 3.1zM362.9 85.5l8.3 9.9M387 94.8l-6.2 4.2M20 107.2h154.3M20 114.8h154.3M316.7 110.7l3.3-.2-3.1 1.2zM320 110.5l-26.1 6.1"/>
<path d="M360.8 118.7l3.2 .8-.4 1zM360.8 118.7l29.6 12.7M369.5 108l3.3-.8 .1 1zM394.2 105.8l-24.7 2.2M20 122.4h154.3M20 130.9h154.3M20 139.4h154.3M339.8 120.4l-32.5 6.4M358.9 129l2.7 2-.7 .7zM358.9 129l18.8 18.5M20 148h154.3M20 155.6h154.3"/>
<path d="M268.5 158.7l2.9 10.7M360.8 147.1l2.8 7.7M20 163.2h154.3M20 171.7h154.3M270 166.3l1-.3 .4 3.4zM284.5 171.5l-1.4 3-.8-.5zM284.5 171.5l-9.3 14.4M310.6 168.5l.8 .7-2.5 2.2zM317.3 161.4l-8.4 10M327.3 171l-15.3 1.2M20 180.2h154.3M68.1 196.1l-22.8 2.7"/>
<path d="M76.6 218.4l.7 .7-2.9 1.7zM88.5 209.4l-14.1 11.4"/>
<circle cx="209.2" cy="30.4" r="5"/>
<circle cx="293.3" cy="30.4" r="5"/>
<circle cx="323" cy="61.7" r="5"/>
<circle cx="237.4" cy="81.7" r="5"/>
<circle cx="264.2" cy="92" r="5"/>
<circle cx="359.7" cy="81.7" r="5"/>
<circle cx="391.2" cy="92" r="5"/>
<circle cx="289" cy="117.7" r="5"/>
<circle cx="399.2" cy="105.4" r="5"/>
<circle cx="302.4" cy="127.8" r="5"/>
<circle cx="395" cy="133.4" r="5"/>
<circle cx="267.2" cy="153.9" r="5"/>
<circle cx="320.5" cy="157.6" r="5"/>
<circle cx="365.4" cy="159.5" r="5"/>
<circle cx="381.2" cy="151" r="5"/>
<circle cx="332.3" cy="170.6" r="5"/>
<circle cx="40.3" cy="199.4" r="5"/>
<circle cx="272.6" cy="190.1" r="5"/>
<circle cx="92.4" cy="206.2" r="5"/>
</g>
<g fill="none" stroke="#808000" stroke-width=".2">
<path d="M70.3 258.1l14.8 3"/>
<circle cx="90" cy="262" r="5"/>
</g>
<g fill="none" stroke="#c0c0c0" stroke-width=".35">
<path d="M65 5v5M115 5v5M165 5v5M215 5v10M265 5v5M315 5v5M365 5v5M15 48.5h5M410 48.5h5M15 98.5h5M410 98.5h5M15 148.5h10"/>
<path d="M405 148.5h10M15 198.5h5M410 198.5h5M15 248.5h5M410 248.5h5M65 287v5M115 287v5M165 287v5M215 282v10M265 287v5M315 287v5M365 287v5"/>
</g>
<g fill="none" stroke="#c0c0c0" stroke-width=".5">
<path d="M263.8 231.8v17M310.6 231.8v38.2M328.8 231.8v55.2M328.8 238.2h81.2M380.8 231.8v6.4M410 231.8h-180v55.2M230 248.8h180M230 257.3h98.8M230 253h98.8M237.8 248.8v38.2M257 248.8v38.2M274.4 248.8v38.2"/>
<path d="M284.6 248.8v38.2M295 248.8v17M230 265.8h98.8M230 261.5h98.8M230 278.5h54.6M230 274.3h54.6M230 270h180M397 278.5h13M397 270v12.8M230 282.8h180M373 282.8v4.2"/>
</g>
<path d="M15 5h400v287h-400zM20 10h390v277h-390z" fill="none" stroke="#c0c0c0" stroke-width=".7"/>
<g fill="#000">
<path d="M234.4 24.7l3.3-.2-3.1 1.2z"/>
<path d="M270 166.3l1-.3 .4 3.4zM284.5 171.5l-1.4 3-.8-.5zM310.6 168.5l.8 .7-2.5 2.2zM311.8 171.9l-.1 .3h.3h-.3a.33 .33 0 0 0 .4 .3 .33 .33 0 0 0 .2-.5 .33 .33 0 0 0-.5-.1zM76.6 218.4l.7 .7-2.9 1.7zM67.8 195.9a.35 .35 0 0 0 .1 .6 .35 .35 0 0 0 .5-.4h-.3h.3a.36 .36 0 0 0-.2-.3 .36 .36 0 0 0-.4 .1zM268.6 47.3l2.4-2.3 .6 .8zM261.1 58.6a.34 .34 0 0 0 .1 .4 .34 .34 0 0 0 .4 0 .34 .34 0 0 0 0-.5l-.2 .3 .2-.3-.3-.1zM319.7 80.4l1 .2-1 3.1zM304.7 93.8a.33 .33 0 0 0 0 .6 .33 .33 0 0 0 .5-.3h-.3h.3a.34 .34 0 0 0-.2-.3 .34 .34 0 0 0-.3 0zM316.7 110.7l3.3-.2-3.1 1.2zM339.6 120.1a.35 .35 0 0 0 .1 .6 .35 .35 0 0 0 .4-.4l-.3 .1 .3-.1a.37 .37 0 0 0-.5-.2zM371 95.1l-.1 .1a.33 .33 0 0 0 .1 .4 .33 .33 0 0 0 .4 0l-.2-.2 .2 .2a.34 .34 0 0 0 .1-.5 .34 .34 0 0 0-.5 0zM360.8 118.7l3.2 .8-.4 1zM369.5 108l3.3-.8 .1 1zM358.9 129l2.7 2-.7 .7zM380.5 98.7v.4l.3-.1-.3 .1a.33 .33 0 0 0 .5 .1 .33 .33 0 0 0 0-.5 .33 .33 0 0 0-.5 0zM360.6 146.8a.35 .35 0 0 0 0 .6 .35 .35 0 0 0 .5-.3 .35 .35 0 0 0-.4-.3l.1 .3z"/>
</g>
<path d="M70 257.9a.35 .35 0 0 1 .6 .1 .35 .35 0 0 1-.3 .5 .35 .35 0 0 1-.4-.4h.4h-.4z" fill="#808000"/>
<text font-size="8.5" x="327.6" y="279.7">ENSAMBLE_SCARA</text>
<g font-size="5.3">
<text x="41" y="9.5">8</text>
<text x="88.5" y="9.5">7</text>
<text x="138.5" y="9.5">6</text>
<text x="188.5" y="9.5">5</text>
<text x="238.5" y="9.5">4</text>
<text x="288.5" y="9.5">3</text>
<text x="338.5" y="9.5">2</text>
<text x="386" y="9.5">1</text>
<text x="16.2" y="31.2">F</text>
<text x="411.2" y="31.2">F</text>
<text x="16.1" y="75.5">E</text>
<text x="411.1" y="75.5">E</text>
<text x="15.5" y="125.5">D</text>
<text x="410.5" y="125.5">D</text>
<text x="15.4" y="175.5">C</text>
<text x="410.4" y="175.5">C</text>
<text x="16" y="225.5">B</text>
<text x="411" y="225.5">B</text>
<text x="15.5" y="269.7">A</text>
<text x="410.5" y="269.7">A</text>
<text x="41" y="291.5">8</text>
<text x="88.5" y="291.5">7</text>
<text x="138.5" y="291.5">6</text>
<text x="188.5" y="291.5">5</text>
<text x="238.5" y="291.5">4</text>
<text x="288.5" y="291.5">3</text>
<text x="338.5" y="291.5">2</text>
<text x="386" y="291.5">1</text>
</g>
<g font-size="4.7">
<text x="22.5" y="18.4">N.º DE ELEMENTO</text>
<text x="83" y="18.4">N.º DE PIEZA</text>
<text x="139.9" y="18.4">CANTIDAD</text>
<text x="40.4" y="28.9">1</text>
<text x="63.9" y="28.9">rodamiento</text>
<text x="150.7" y="28.9">2</text>
<text x="206.7" y="32.1">13</text>
<text x="292.1" y="32.1">2</text>
<text x="40.4" y="36.5">2</text>
<text x="63.9" y="36.5">eslabon1</text>
<text x="150.7" y="36.5">1</text>
<text x="40.4" y="46.9">3</text>
<text x="63.9" y="46.9">Motor DC cover (7)</text>
<text x="150.7" y="46.9">2</text>
<text x="40.4" y="60.3">4</text>
<text x="63.9" y="60.3">Motor DC gear body (7)</text>
<text x="150.7" y="60.3">2</text>
<text x="321.8" y="63.5">9</text>
<text x="40.4" y="74.6">5</text>
<text x="63.9" y="74.6">Motor DC shaft (7)</text>
<text x="150.7" y="74.6">2</text>
<text x="236.2" y="83.4">4</text>
<text x="357.1" y="83.4">14</text>
<text x="40.4" y="88">6</text>
<text x="63.9" y="88">Motor DC motor body (7)</text>
<text x="150.7" y="88">2</text>
<text x="262.9" y="93.7">6</text>
<text x="388.6" y="93.7">15</text>
<text x="40.4" y="102.3">7</text>
<text x="63.9" y="102.3">Motor DC motor shaft (7)</text>
<text x="150.7" y="102.3">2</text>
<text x="396.6" y="107.1">16</text>
<text x="40.4" y="112.7">8</text>
<text x="63.9" y="112.7">92010A783</text>
<text x="150.7" y="112.7">8</text>
<text x="286.4" y="119.4">10</text>
<text x="40.4" y="120.3">9</text>
<text x="63.9" y="120.3">eslabon2</text>
<text x="150.7" y="120.3">1</text>
<text x="39.1" y="127.9">10</text>
<text x="63.9" y="127.9">polea</text>
<text x="150.7" y="127.9">6</text>
<text x="299.8" y="129.5">10</text>
<text x="39.1" y="136.4">11</text>
<text x="63.9" y="136.4">piñoncremallera</text>
<text x="150.7" y="136.4">1</text>
<text x="392.4" y="135">17</text>
<text x="39.1" y="144.9">12</text>
<text x="63.9" y="144.9">piñon</text>
<text x="150.7" y="144.9">1</text>
<text x="39.1" y="153.4">13</text>
<text x="63.9" y="153.4">base</text>
<text x="150.7" y="153.4">1</text>
<text x="264.7" y="155.6">10</text>
<text x="378.7" y="152.7">16</text>
<text x="39.1" y="161">14</text>
<text x="63.9" y="161">carril</text>
<text x="150.7" y="161">1</text>
<text x="318" y="159.3">10</text>
<text x="362.8" y="161.2">15</text>
<text x="39.1" y="168.7">15</text>
<text x="63.9" y="168.7">grip</text>
<text x="150.7" y="168.7">2</text>
<text x="329.7" y="172.4">10</text>
<text x="39.1" y="177.2">16</text>
<text x="63.9" y="177.2">guarda</text>
<text x="150.7" y="177.2">2</text>
<text x="39.1" y="185.7">17</text>
<text x="63.9" y="185.7">union</text>
<text x="150.7" y="185.7">1</text>
<text x="270" y="191.8">10</text>
<text x="37.7" y="201.1">11</text>
<text x="89.8" y="207.9">12</text>
</g>
<text font-size="4.7" fill="#808000" x="88.7" y="263.7">?</text>
<text font-size="4.1" x="21" y="293.7">Producto SOLIDWORKS Educational. Solo para uso en la enseñanza.</text>
<text font-size="3.9" x="400.9" y="275.5">A3</text>
<g font-size="2">
<text x="231.8" y="234.6">SI NO SE INDICA LO CONTRARIO:</text>
<text x="231.8" y="237.1">LAS COTAS SE EXPRESAN EN MM</text>
<text x="231.8" y="239.6">ACABADO SUPERFICIAL:</text>
<text x="264.4" y="234.6">ACABADO:</text>
<text x="311.3" y="234.5">REBARBAR Y</text>
<text x="311.3" y="237">ROMPER ARISTAS</text>
<text x="311.3" y="239.5">VIVAS</text>
<text x="342.6" y="236">NO CAMBIE LA ESCALA</text>
<text x="383.3" y="236.2">REVISIÓN</text>
<text x="231.8" y="242.1">TOLERANCIAS:</text>
<text x="233.4" y="244.6">LINEAL:</text>
<text x="233.4" y="247.1">ANGULAR:</text>
<text x="244.3" y="252">NOMBRE</text>
<text x="260" y="251.9">FIRMA</text>
<text x="277.2" y="251.9">FECHA</text>
<text x="329.9" y="251.9">TÍTULO:</text>
<text x="230.6" y="256.1">DIBUJ.</text>
<text x="230.7" y="260.3">VERIF.</text>
<text x="230.4" y="264.4">APROB.</text>
<text x="230.5" y="268.8">FABR.</text>
<text x="230.7" y="273.1">CALID.</text>
<text x="285.6" y="272.5">MATERIAL:</text>
<text x="330.1" y="272.5">N.º DE DIBUJO</text>
<text x="285.6" y="285.5">PESO:</text>
<text x="330.1" y="285.6">ESCALA:1:2</text>
<text x="374.5" y="285.6">HOJA 1 DE 11</text>
</g>
</svg>
